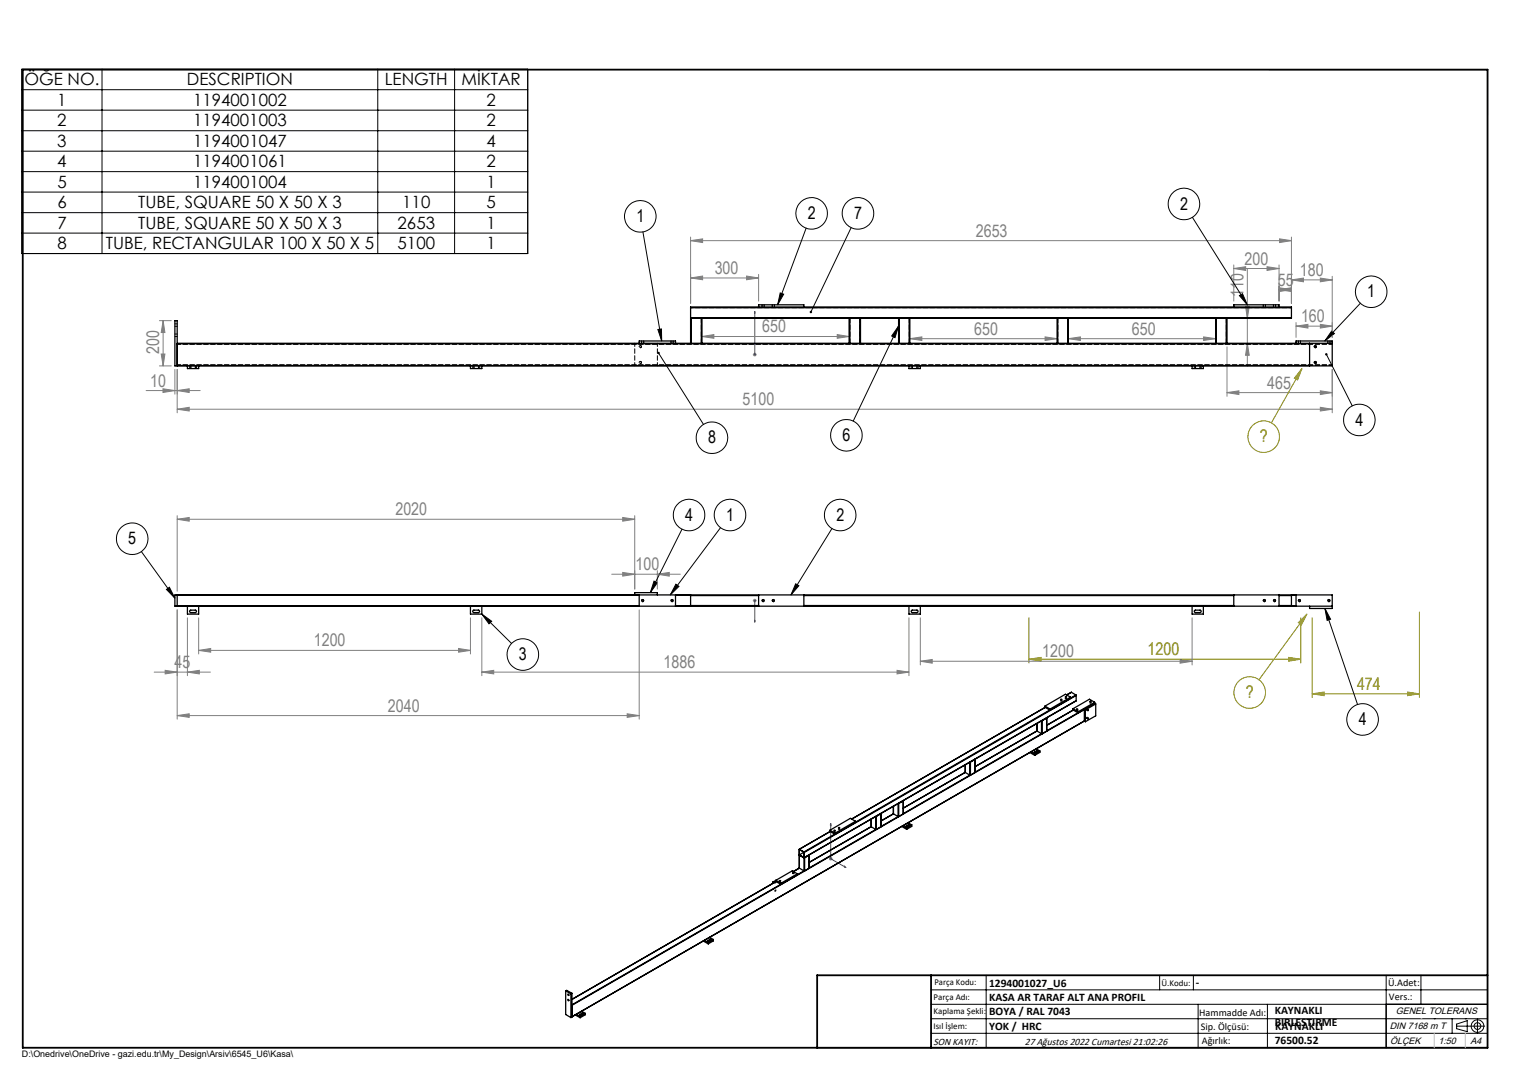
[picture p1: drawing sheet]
<svg xmlns="http://www.w3.org/2000/svg" width="420mm" height="297mm" viewBox="0 0 420 297" stroke-linecap="round" stroke-linejoin="round" font-family="sans-serif">
<g fill="none" stroke="#000" stroke-width=".28">
<path d="M6 19.1h139.6v50.9h-139.6zM28.2 19.1v50.9M104.2 19.1v50.9M125.4 19.1v50.9M350.2 19.2h60.3v12.6M6 24.8h139.6M6 30.4h139.6M6 36.1h139.6M6 41.7h139.6M6 47.4h139.6M6 53h139.6M6 58.7h139.6"/>
<path d="M329 60l15.2 24.1M6 64.3h139.6M177.4 64l5.2 30.1M222.5 63l-7.9 21.1M234.9 62.8l-11.1 23.3M176.4 95.8a.32 .32 0 0 1 .2-.4 .32 .32 0 0 1 .4 .3 .32 .32 0 0 1-.4 .3M177 94.1v.7M177.7 94.1v.7M181.5 90.9l1-.1 .1 3.3zM181.7 97.4l12.4 19.8M185.1 94.1v.7M185.8 94.1v.7"/>
<path d="M210.3 84.1v.6M210.9 84.1v.6M213.1 84.1v.6M213.7 84.1v.6M215.3 80.9l1 .3-1.7 2.9zM248 90l-1 3.2-.9-.5zM248 90l-12.6 26.2M342 81.6l.9-.5 1.3 3zM348.6 84.1v.6M349.2 84.1v.6M351.4 84.1v.6M352 84.1v.6"/>
<path d="M358.3 94.1v.7M358.9 94.1v.7M362.7 95.8a.32 .32 0 0 1 .2-.4 .32 .32 0 0 1 .4 .3 .32 .32 0 0 1-.4 .3M366 97.8l7.2 14.2M366.4 94.1v.7M367 94.1v.7M367.5 91.4l.7 .7-2.6 2zM375.4 83.7l-9.8 10.4M176.4 100.2a.32 .32 0 0 1 .2-.5 .32 .32 0 0 1 .4 .4 .32 .32 0 0 1-.4 .3M362.7 100.2a.32 .32 0 0 1 .2-.5 .32 .32 0 0 1 .4 .4 .32 .32 0 0 1-.4 .3M39 152.3l9.3 12.8M188.2 146l-8.7 17.6"/>
<path d="M198.8 145.7l-13.8 18.5M229.6 145.9l-11.3 18.3M45.9 162.7l.8-.6 1.6 3zM133 169.5l2.7 2-.8 .7zM133 169.5l8.2 8.1M177 165.8a.32 .32 0 0 1 .3-.3 .32 .32 0 0 1 .3 .3 .32 .32 0 0 1-.4 .3M180.5 160.4l.9 .5-1.9 2.7zM185.1 165.8a.31 .31 0 0 1 .3-.3 .31 .31 0 0 1 .4 .3 .31 .31 0 0 1-.4 .3M186.5 161.3l.9 .6-2.4 2.3zM210.3 165.8a.31 .31 0 0 1 .3-.3 .31 .31 0 0 1 .3 .3 .31 .31 0 0 1-.4 .3M213.1 165.8a.31 .31 0 0 1 .3-.3 .31 .31 0 0 1 .3 .3 .31 .31 0 0 1-.4 .3M219.6 161.1l.9 .6-2.2 2.5z"/>
<path d="M348.6 165.8a.31 .31 0 0 1 .3-.3 .31 .31 0 0 1 .3 .3 .31 .31 0 0 1-.4 .3M351.4 165.8a.32 .32 0 0 1 .3-.3 .32 .32 0 0 1 .3 .3 .32 .32 0 0 1-.4 .3M358.3 165.8a.32 .32 0 0 1 .3-.3 .32 .32 0 0 1 .3 .3 .32 .32 0 0 1-.4 .3M365.6 168l1.6 2.9-1 .3zM365.6 168l9 26.4M366.4 165.8a.32 .32 0 0 1 .3-.3 .32 .32 0 0 1 .3 .3 .32 .32 0 0 1-.4 .3M292.7 193.4l.4 .1zM294 192.6l.4 .1-.4 .1zM300.8 193.9l.3 .1-.3 .1zM230.1 229.5l.3-.1 .1 .2zM256.9 273.2h153.6M256.9 277.2h153.6"/>
<path d="M272.1 269.2v20M320 269.2v4M329.3 269.2v4M330.6 277.2v12M349.7 277.2v12M382.5 269.2v20M392.1 269.2v8M256.9 281.2h153.6M256.9 285.2h153.6M395.8 281.2h.1M400.7 281.2v4M402 283.2h7.7"/>
<path d="M402 282.7l2.9-1v3.1l-2.9-.9zM404.4 281.2h.1M407.7 281.3v3.8"/>
<circle cx="176.7" cy="59.7" r="4.4"/>
<circle cx="224" cy="58.9" r="4.4"/>
<circle cx="236.8" cy="58.9" r="4.4"/>
<circle cx="326.7" cy="56.3" r="4.4"/>
<circle cx="378.4" cy="80.5" r="4.4"/>
<circle cx="375.1" cy="115.9" r="4.3"/>
<circle cx="196.5" cy="120.8" r="4.3"/>
<circle cx="233.6" cy="120.2" r="4.3"/>
<circle cx="36.5" cy="148.7" r="4.4"/>
<circle cx="190.2" cy="142.2" r="4.4"/>
<circle cx="201.5" cy="142.2" r="4.4"/>
<circle cx="231.9" cy="142.2" r="4.4"/>
<circle cx="144.3" cy="180.7" r="4.4"/>
<circle cx="297.2" cy="196.1" r=".16"/>
<circle cx="299.9" cy="198.1" r=".19"/>
<circle cx="299.9" cy="195.8" r=".19"/>
<circle cx="376" cy="198.6" r="4.4"/>
<circle cx="231.5" cy="228.8" r=".18"/>
<circle cx="213.9" cy="245.8" r=".17"/>
<circle cx="213.9" cy="243.5" r=".17"/>
<circle cx="215.3" cy="243.2" r=".18"/>
<circle cx="218.9" cy="241.1" r=".18"/>
<circle cx="407.7" cy="283.2" r=".93"/>
<circle cx="407.7" cy="283.2" r="1.74"/>
</g>
<path d="M208.3 97.7v.3zM208.3 86v.6v-.6M208.3 97.9h.1M208.3 86v11.9M208.3 171.7v-.6v.6M208.3 165.6v.3zM208.3 165.8h.1M208.3 165.8v5.9M229.2 227.3l.1 .6-.2-.2zM229.2 227.3v9.7l4.2 2.5M233 239.1l.4 .4-.4-.2z" fill="none" stroke="#00f" stroke-width=".28"/>
<g fill="none" stroke="#808000" stroke-width=".28">
<path d="M359.3 101.7l-8.5 15M359.3 101.7l-1.2 3.2-.9-.5zM284 170.5v12.5M359 170.5v12.5M360.6 169.5l-1.5 3-.8-.6zM360.6 169.5l-13.2 18.1M362.1 170.5v22M391.7 168.9v23.6M284 182l3.3-.5v1zM284 182h75M355.6 181.5l3.4 .5-3.4 .5zM362.1 191.5l3.3-.5v1z"/>
<path d="M362.1 191.5h29.6M388.4 191l3.3 .5-3.3 .5z"/>
<circle cx="348.7" cy="120.5" r="4.4"/>
<circle cx="344.9" cy="191.2" r="4.4"/>
</g>
<g fill="none" stroke="#808080" stroke-width=".28">
<path d="M190.6 66.4l3.3-.5v1.1zM190.6 76.7l3.3-.5v1zM190.6 65.4v18.3M190.6 66.4h165.8M190.6 76.7h18.7M206 76.2l3.3 .5-3.3 .5zM209.3 75.7v7.4M340.5 74.1l3.2-.5v1zM340.5 73.1v10M340.5 74.1h12.5M344.2 74.3v26.8M349.6 73.6l3.4 .5-3.4 .5z"/>
<path d="M353 79.9l3.3-.5v1.1zM353 73.1v10M353 79.9h3.4M353.1 79.4l3.3 .5-3.3 .6zM353.1 65.9l3.3 .5-3.3 .6zM356.4 77.3l3.3-.5v1zM356.4 77.3h11.2M356.4 65.4v18.3M364.3 76.8l3.3 .5-3.3 .5zM367.6 76.3v16.8M44 88.5h3.3M44.5 97.7h1l-.5 3.3z"/>
<path d="M45 88.5l.5 3.3h-1zM45 88.5v12.5M193.7 92.9l3.3-.5v1zM193.7 92.9h40.6M207.8 97.9h1M207.9 97.5l.7 .7M208.3 97.4v1M208.6 97.5l-.7 .7M231 92.4l3.3 .5-3.3 .5zM251.1 93.5l3.3-.5v1zM251.1 93.5h40.6M288.4 93l3.3 .5-3.3 .5z"/>
<path d="M294.8 93.5l3.3-.5v1zM294.8 93.5h40.7M332.1 93l3.4 .5-3.4 .5zM338.6 95.7v13.7M343.7 84.6h1l-.5 3.3zM344.2 94.8l.5 3.3h-1zM357.6 90l3.3-.5v1.1zM357.6 89v4.1M357.6 90h10M364.3 89.5l3.3 .5-3.3 .6zM40.3 107.8h14.9M44 101h3.3"/>
<path d="M45 107.3l3.3 .5-3.3 .5zM48.3 102v6.8M48.9 107.8l3.3-.5v1zM48.9 113l3.3-.6v1zM48.9 102v11.9M48.9 113h318.7M338.6 108.4l3.3-.5v1zM338.6 108.4h29M364.3 107.9l3.3 .5-3.3 .5zM364.3 112.4l3.3 .6-3.3 .4zM367.6 102v11.9M48.9 143.3l3.3-.5v1.1z"/>
<path d="M48.9 142.3v20.9M48.9 143.3h126.3M168.8 158.5h18.9M171.8 158l3.4 .5-3.4 .5zM171.8 142.8l3.4 .5-3.4 .6zM175.2 142.3v20.3M181.4 158.5l3.3-.5v1zM181.4 157.5v5.1M48.9 168.3v30.2M51.7 170.5v16M54.8 179.5l3.3-.5v1zM54.8 170.5v10"/>
<path d="M54.8 179.5h75M126.5 179l3.3 .5-3.3 .5zM129.8 170.5v10M133 170.5v16M176.4 168.3v30.2M207.8 165.8h1M207.9 165.4l.7 .7M208.3 165.3v1M208.6 165.4l-.7 .7M250.8 170.5v16M254 170.5v13M329 170.5v13"/>
<path d="M42.5 185.5h15.6M45.6 185l3.3 .5-3.3 .5zM48.9 197.5l3.3-.5v1zM48.9 197.5h127.5M51.7 185.5l3.3-.5v1zM133 185.5l3.2-.5v1zM133 185.5h117.8M173.1 197l3.3 .5-3.3 .5zM247.5 185l3.3 .5-3.3 .5zM254 182.5l3.2-.5v1.1zM254 182.5h75M325.6 182l3.4 .5-3.4 .6z"/>
<path d="M228.7 237h1M228.9 236.7l.7 .7M229.2 236.5v1M229.6 236.7l-.7 .7"/>
</g>
<path d="M410.5 277.2h-28v12M225.5 289.2h185" fill="none" stroke="#000" stroke-width=".35"/>
<path d="M6.3 19.2h404.2v270h-404.2zM256.9 269.2v20M410.5 269.2h-185v20" fill="none" stroke="#000" stroke-width=".5"/>
<path d="M392.1 281.2h.1M395.8 285.2v4M404.4 285.2v4" fill="none" stroke="#c0c0c0" stroke-width=".28"/>
<g fill="#00f">
<path d="M208.3 97.7v.3zM208.3 86v.6z"/>
<path d="M208.3 171.1v.6zM208.3 165.6v.3zM233 239.1l.4 .4-.4-.2zM229.2 227.3l.1 .6-.2-.2z"/>
</g>
<path d="M284 182l3.3-.5v1zM355.6 181.5l3.4 .5-3.4 .5zM362.1 191.5l3.3-.5v1zM388.4 191l3.3 .5-3.3 .5z" fill="#808000"/>
<g fill="#808080">
<path d="M364.3 76.8l3.3 .5-3.3 .5zM356.4 77.3l3.3-.5v1z"/>
<path d="M231 92.4l3.3 .5-3.3 .5zM193.7 92.9l3.3-.5v1z"/>
<path d="M48.9 107.8l3.3-.5v1zM45 107.3l3.3 .5-3.3 .5zM126.5 179l3.3 .5-3.3 .5zM54.8 179.5l3.3-.5v1zM173.1 197l3.3 .5-3.3 .5zM48.9 197.5l3.3-.5v1zM325.6 182l3.4 .5-3.4 .6zM254 182.5l3.2-.5v1.1zM181.4 158.5l3.3-.5v1zM171.8 158l3.4 .5-3.4 .5z"/>
<path d="M48.9 113l3.3-.6v1zM364.3 112.4l3.3 .6-3.3 .4zM340.5 74.1l3.2-.5v1zM349.6 73.6l3.4 .5-3.4 .5zM357.6 90l3.3-.5v1.1zM364.3 89.5l3.3 .5-3.3 .6zM353 79.9l3.3-.5v1.1zM353.1 79.4l3.3 .5-3.3 .6zM48.9 143.3l3.3-.5v1.1zM171.8 142.8l3.4 .5-3.4 .6zM45.6 185l3.3 .5-3.3 .5zM51.7 185.5l3.3-.5v1zM133 185.5l3.2-.5v1zM247.5 185l3.3 .5-3.3 .5z"/>
<path d="M190.6 66.4l3.3-.5v1.1zM353.1 65.9l3.3 .5-3.3 .6z"/>
<path d="M190.6 76.7l3.3-.5v1zM206 76.2l3.3 .5-3.3 .5z"/>
<path d="M294.8 93.5l3.3-.5v1zM332.1 93l3.4 .5-3.4 .5z"/>
<path d="M288.4 93l3.3 .5-3.3 .5zM251.1 93.5l3.3-.5v1z"/>
<path d="M45 88.5l.5 3.3h-1zM44.5 97.7h1l-.5 3.3z"/>
<path d="M343.7 84.6h1l-.5 3.3zM344.2 94.8l.5 3.3h-1z"/>
<path d="M338.6 108.4l3.3-.5v1zM364.3 107.9l3.3 .5-3.3 .5z"/>
</g>
<path d="M223.6 85.9v.5l.2-.3-.2 .3a.34 .34 0 0 0 .5-.3 .34 .34 0 0 0-.5-.2zM215.3 80.9l1 .3-1.7 2.9zM181.5 97.2a.36 .36 0 0 0 0 .6 .36 .36 0 0 0 .5-.3 .36 .36 0 0 0-.5-.3l.2 .2zM181.5 90.9l1-.1 .1 3.3zM342 81.6l.9-.5 1.3 3zM367.5 91.4l.7 .7-2.6 2zM365.8 97.5a.34 .34 0 0 0 0 .6 .34 .34 0 0 0 .5-.2 .34 .34 0 0 0-.5-.4l.2 .3zM248 90l-1 3.2-.9-.5zM365.6 168l1.6 2.9-1 .3zM180.5 160.4l.9 .5-1.9 2.7zM45.9 162.7l.8-.6 1.6 3zM133 169.5l2.7 2-.8 .7zM186.5 161.3l.9 .6-2.4 2.3zM219.6 161.1l.9 .6-2.2 2.5z" fill="#000"/>
<path d="M359.3 101.7l-1.2 3.2-.9-.5zM358.3 171.9l2.3-2.4-1.5 3z" fill="#808000"/>
<g fill="none" stroke="#000" stroke-width=".35">
<path d="M48.9 94.8h141.9M48.9 94.9h312.5M176.4 94.8v-.7h10v.7M190.6 84.9v-.2h165.8v.2M190.6 87.7v.2M190.6 87.9h.2M190.6 84.9h165.8M190.6 87.7h165.8M190.6 84.9v2.8M190.6 87.9v6.9M190.8 94.8h2.7M190.8 87.9h2.7"/>
<path d="M190.8 87.9v6.9M193.5 94.8h.2M193.5 87.9h.2M193.5 87.9v6.9M193.7 94.8h40.8M193.7 87.9h40.6M193.7 87.9v6.9M209.3 84.7v-.6h12.5v.6M234.3 87.9h.2M234.3 87.9v6.9M234.5 94.8h2.8M234.5 87.9v6.9"/>
<path d="M234.5 87.9h2.8M237.3 94.8h.2M237.3 87.9h.2M237.3 87.9v6.9M237.5 94.8h10.5M237.5 87.9h10.5M237.5 87.9v6.9M248 87.9h.1M248 94.8h.1M248 87.9v6.9M248.1 94.8h2.8M248.1 87.9h2.8"/>
<path d="M248.1 87.9v6.9M250.9 94.8h.2M250.9 87.9h.2M250.9 87.9v6.9M251.1 94.8h40.6M251.1 87.9h40.6M251.1 87.9v6.9M291.7 87.9h.2M291.7 94.8h.2M291.7 87.9v6.9M291.9 94.8h2.7M291.9 87.9h2.7"/>
<path d="M291.9 87.9v6.9M294.6 87.9h.2M294.6 94.8h.2M294.6 87.9v6.9M294.8 94.8h40.7M294.8 87.9h40.7M294.8 87.9v6.9M335.5 94.8h.1M335.5 87.9h.1M335.5 87.9v6.9M335.6 94.8h2.8M335.6 87.9h2.8"/>
<path d="M335.6 87.9v6.9M338.4 94.8h.2M338.4 87.9h.2M338.4 87.9v6.9M338.6 94.8h29M338.6 87.9v6.9M340.5 84.7v-.6h12.5v.6M356.4 87.7v.2h-17.8M356.4 84.9v2.8M357.6 94.8v-.7h10v6.9h-319.3v-12.5h.6v12.5M361.4 94.8v6.2M48.9 100.9h312.5"/>
<path d="M51.7 101v.7h3.1v-.7M129.8 101v.7h3.2v-.7M250.8 101v.7h3.2v-.7M329 101v.7h3.1v-.7M48.9 164.2v3.1M48.9 164.3h127.5M48.9 167.2h127.5M51.7 167.3v2.2h3.1v-2.2M52.4 168.6l.2-.2h1.4l.2 .4-.3 .3h-1.3l-.2-.2zM129.8 167.3v2.2h3.2v-2.2M130.5 168.5l1.6-.1 .3 .3-.4 .4h-1.2l-.3-.3zM175.2 164.2v-.6h6.2v.6"/>
<path d="M176.4 164.2v3.1M186.4 164.2v3.1M186.4 164.3h4.2M186.4 167.2h4.2M190.6 164.2v.2M190.6 167.1v.2M190.6 164.4v2.7M190.6 164.4h18.7M190.6 167.1h18.7M209.3 164.2v3.1M221.8 164.2v3.1M221.8 164.4h118.7"/>
<path d="M221.8 167.1h118.7M250.8 167.3v2.2h3.2v-2.2M251.6 168.4h1.5l.2 .4-.3 .3h-1.2l-.4-.4zM329 167.3v2.2h3.1v-2.2M329.7 168.4h1.5l.3 .4-.3 .3h-1.3l-.3-.3zM340.5 164.2v3.1M353 164.2v3.1M353 164.4h3.4M353 167.1h3.4M356.4 164.2v.2M356.4 167.1v.2M356.4 164.4v2.7"/>
<path d="M356.4 164.3h1.2M356.4 167.2h1.2M357.6 164.2v3.1M361.4 167.3v.7h6.2v-3.8h-319.3v3.1h319.3M286.2 199.7v2.1M287.4 199v3.5M287.4 198.9h.2M287.6 198.9l1.3-.8-.1 3.7M287.6 198.9v3.6M288.4 194.9v.3l1.4 .8M288.4 194.9l1.4 .8M288.4 195.3l-53.4 30.8"/>
<path d="M289.7 196l-59.3 34.3M289.8 195.7v.3M292.7 193l.4 .1zM295.4 192.4l-1.4-.8-5.6 3.3M295.4 192.4l-5.6 3.3M295.4 192.4v.4l-5.6 3.2M295.7 191.1l-1.4 .7M295.7 191.1l1.2 .7M295.7 191.1l-1.3 .7M296.1 195.6v.4l1.4 .8M296.1 195.6l1.4 .9M296.2 196l-7.3 4.2"/>
<path d="M296.9 191.8l.1 .2M296.9 191.8l-1.5 .9M297 193.4v.1M297 193.4l-75.1 43.4M297 192l-75.1 43.3M297 192v1.4M297.5 196.7l-8.7 5.1M297.5 196.5v.3M299.2 199l-141.4 81.7M299.2 195.8l.3 .2M299.2 195.8v3.3l.3 .1M299.2 195.9l-141.4 81.6"/>
<path d="M299.5 196v3.2M300.2 196l.2-.1-.2 .3zM302.1 193.8l-4.6 2.7M302.1 193.8v.4M302.1 194.2l-4.6 2.6M302.1 193.8l-1.5-.8-4.5 2.6M302.1 194.2l.3 .1M302.1 194.2l-2.9 1.6M302.4 194.3l-2.9 1.7M302.4 194.3v3.3l-2.9 1.6M266.4 211.1v2.1M266.4 213.2l1.2 .8"/>
<path d="M267.6 214h.2M267.6 210.4v3.6M267.7 210.4h.1M267.7 214l-18.4 10.6M267.8 210.4v3.6M269 213.2l-1.2 .8M269.1 209.5l-1.3 .9M269.1 213.2h-.1M269.1 211.6l17-9.8zM269.1 209.6l-.1 3.6M284.2 207.7l1.3 .8M284.5 207.5l1 .6"/>
<path d="M285.5 207.6v.1M285.5 208.1v.4M285.9 206.7l1 .6M286 207.3l.4 .1-.7 .4-.2-.2M286 207.3l-.5 .3M286 207.3v.3M286.2 201.8l1.2 .7M286.9 207.3l-1.4 .8M286.9 207.3v.4l-1.4 .8M287.4 202.5h.2M288.8 201.8l-1.2 .7M220.6 239.6h.1"/>
<path d="M220.6 239.6l-1.7 1 1.7-1M220.6 236v3.6M220.6 236l1.3 .8M220.6 239.6l1.3 .8M221.9 235.2v.1M221.9 235.2l-1.4-.8 .1 1.6M221.9 236.8h.1M221.9 235.2l-1.3-.7v1.5M221.9 235.2v1.5l-1.3-.7M221.9 236.8v3.6M221.9 235.2l-1.3 .8M221.9 235.3v1.5"/>
<path d="M222 236.8v3.6M223.3 236l-1.3 .8M223.3 236v3.6M223.3 239.6l-1.3 .8M223.3 236h.1M223.3 239.6h.1M229 229.2l1.4 .8M229 229.2v.3l1.4 .8M229.1 229.5l-8.5 4.9M230.3 230.3l-8.4 4.9M230.4 230v.3M236.1 226.7l-1.4-.8-5.7 3.3"/>
<path d="M236.1 226.7l-5.7 3.3M236.1 226.7v.3M240.4 228.2h.1M240.4 228.2l-17.1 9.9M240.4 226.1v2.1M240.4 228.2l1.3 .7M241.7 228.9h.1M241.7 228.9l-18.4 10.7M241.8 225.4h-.1v3.5M241.8 225.4v3.5M243.1 224.6v3.6M243.1 224.6l-1.3 .8"/>
<path d="M243.1 228.2l-1.3 .7M243.1 228.2h.1M246.5 222.6l.1 2M246.6 224.6l-3.5 2M246.6 224.6l1.2 .8M246.6 222.5v2.1M247.8 225.4h.2M247.8 221.8v3.6M247.9 221.8h.1M247.9 225.4l-4.8 2.7M248 221.8v3.6M248.8 228.1l1.4 .8"/>
<path d="M249.2 227.9l1 .6M249.2 224.6h.1M249.2 224.6l-1.2 .8M249.3 221l-1.3 .8M249.3 223.1l17-9.9zM249.3 221l-.1 3.6M250.1 228v.1M250.2 228.5v.4M250.6 227.1l1 .6M250.7 227.6l.3 .2-.6 .4-.3-.1v-.1M250.7 227.6l-.6 .4M250.7 227.6v.4"/>
<path d="M251.6 227.7l-1.4 .8M251.6 227.7v.4l-1.4 .8M194.1 259.7l1.3 .8M194.4 259.5l1 .6M195.4 259.6v.1M195.8 258.7l1 .6M195.9 259.3l.4 .1-.7 .4-.2-.2M195.9 259.3l-.5 .3M195.9 259.3v.3M196.8 259.3l-1.4 .8M196.8 259.3v.4l-1.4 .8M213.3 243.5l.2 .1"/>
<path d="M213.3 243.5v.3M213.5 243.6v.1M214.1 243.3l1.4 .8M214.1 243v.3M214.1 243l1.4 .8M214.1 243.3l-.6 .3M214.1 243l-.8 .5M215.5 244.1l-57.7 33.3M215.5 243.8v.3M220 241.2v.3l-4.5 2.6M220 241.2l-4.5 2.6M220 241.2l-1.4-.8-4.5 2.6"/>
<path d="M221.9 240.4h.1M221.9 240.4l-1.9 1M156.1 273.5l.3-.1 1.4 .8M156.1 273.5l1.5 .8M156.1 273.5v6.5l1.5 .9M156.7 274.4l.3 .1v.3zM157.6 274.3v6.6M157.8 275.8l56.3-32.5-56.3 32.6M157.8 274.2v6.5l-.2 .2M157.8 274.2l-.2 .1M159.1 280l1 .5M160 280v.2"/>
<path d="M160.5 279.1l1 .6M160.6 279.7h.3l-.7 .5-.2-.2M160.6 279.7l-.6 .3M160.6 279.7v.3M161.5 279.7l-1.4 .8M161.5 279.7v.4l-1.4 .8M195.4 260.1v.4M158.7 280.1l1.4 .8M160.1 280.5v.4"/>
<circle cx="363" cy="95.7" r=".26"/>
<circle cx="363" cy="100.1" r=".26"/>
<circle cx="177.3" cy="165.8" r=".26"/>
<circle cx="185.5" cy="165.8" r=".27"/>
<circle cx="210.6" cy="165.8" r=".27"/>
<circle cx="213.4" cy="165.8" r=".27"/>
<circle cx="348.9" cy="165.8" r=".26"/>
<circle cx="351.7" cy="165.8" r=".26"/>
<circle cx="358.6" cy="165.8" r=".26"/>
<circle cx="366.7" cy="165.8" r=".26"/>
<circle cx="294.2" cy="192.3" r=".15"/>
<circle cx="297.3" cy="195.8" r=".15"/>
<circle cx="300.2" cy="198.3" r=".14"/>
<circle cx="301" cy="193.6" r=".15"/>
<circle cx="230.3" cy="229.3" r=".15"/>
<circle cx="231.5" cy="228.5" r=".15"/>
<circle cx="215.2" cy="243.1" r=".13"/>
<circle cx="218.9" cy="241" r=".13"/>
<circle cx="156.8" cy="276" r=".19"/>
</g>
<path d="M48.9 95h318.8M48.9 94.9h318.8M48.9 100.7h318.8M48.9 100.9h318.8" fill="none" stroke="#000" stroke-width=".28" stroke-dasharray="1.3 .6" stroke-dashoffset=".3"/>
<g fill="none" stroke="#000" stroke-width=".28" stroke-dasharray="1.3 .6" stroke-dashoffset=".4">
<path d="M175.2 94.7v6.3M361.4 94.9h6.3M52.3 101v.7M52.7 101.7v-.7M53.9 101.7v-.7M54.2 101.7v-.7M130.5 101v.7M130.8 101.7v-.7M132 101.7v-.7M132.4 101.7v-.7M181.4 101v-6.3M251.5 101v.7"/>
<path d="M251.8 101.7v-.7M253 101.7v-.7M253.4 101.7v-.7M329.6 101v.7M329.9 101.7v-.7M331.2 101.7v-.7M331.5 101.7v-.7M361.4 100.9h6.3"/>
</g>
<path d="M190.8 87.9v6.8M193.5 87.9v6.8M234.5 87.9v6.8M237.3 87.9v6.8M248.2 87.9v6.8M250.9 87.9v6.8M291.9 87.9v6.8M294.7 87.9v6.8M335.7 87.9v6.8M338.4 87.9v6.8" fill="none" stroke="#000" stroke-width=".28" stroke-dasharray="1.3 .6" stroke-dashoffset=".1"/>
<path d="M190.6 87.7h165.8M190.6 84.9h165.8" fill="none" stroke="#000" stroke-width=".28" stroke-dasharray="1.3 .6" stroke-dashoffset=".6"/>
<path d="M177 95.7a.27 .27 0 0 0-.4-.3 .27 .27 0 0 0-.1 .5 .27 .27 0 0 0 .5-.2M177 100a.27 .27 0 0 0-.4-.2 .27 .27 0 0 0-.1 .4 .27 .27 0 0 0 .5-.1v-.1" fill="none" stroke="#000" stroke-width=".28" stroke-dasharray="1.3 .6" stroke-dashoffset=".8"/>
<g fill="none" stroke="#000" stroke-width=".28" stroke-dasharray="1.3 .6">
<path d="M48.3 92.9h.6M48.3 90.1h.6M48.9 92.2h-.6M48.9 89.4h-.6M177.1 94.1v.6M177.6 94.7v-.6M185.2 94.1v.6M185.7 94.7v-.6M210.3 84.1v.6M210.9 84.7v-.6M213.1 84.1v.6M213.7 84.7v-.6"/>
<path d="M348.6 84.1v.6M349.2 84.7v-.6M351.5 84.1v.6M352 84.7v-.6M358.3 94.1v.6M358.9 94.7v-.6M366.5 94.1v.6M367 94.7v-.6"/>
</g>
<g font-size="4.8">
<text x="325.6" y="57.8">2</text>
<text x="175.6" y="61.3">1</text>
<text x="222.9" y="60.4">2</text>
<text x="235.7" y="60.4">7</text>
<text x="377.3" y="82.1">1</text>
<text x="374" y="117.5">4</text>
<text x="195.4" y="122.4">8</text>
<text x="232.5" y="121.7">6</text>
<text x="189.1" y="143.7">4</text>
<text x="200.4" y="143.7">1</text>
<text x="230.8" y="143.7">2</text>
<text x="35.4" y="150.3">5</text>
<text x="143.2" y="182.2">3</text>
<text x="374.9" y="200.1">4</text>
</g>
<g font-size="4.8" fill="#808080">
<text x="269.3" y="65.3">2653</text>
<text x="197.2" y="75.6">300</text>
<text x="343.4" y="73">200</text>
<text x="358.7" y="76.2">180</text>
<text x="343.2" y="81.9" transform="rotate(-90 343.2 81.9)">110</text>
<text x="352.6" y="78.8">55</text>
<text x="359" y="88.9">160</text>
<text x="210.3" y="91.8">650</text>
<text x="268.8" y="92.4">650</text>
<text x="312.4" y="92.4">650</text>
<text x="43.9" y="97.6" transform="rotate(-90 43.9 97.6)">200</text>
<text x="41.5" y="106.7">10</text>
<text x="349.7" y="107.3">465</text>
<text x="204.9" y="111.8">5100</text>
<text x="109.1" y="142.2">2020</text>
<text x="175.4" y="157.4">100</text>
<text x="86.6" y="178.4">1200</text>
<text x="48.1" y="184.4">45</text>
<text x="183.1" y="184.4">1886</text>
<text x="287.6" y="181.4">1200</text>
<text x="107.1" y="196.4">2040</text>
</g>
<g font-size="4.8" fill="#808000">
<text x="347.6" y="122.1">?</text>
<text x="316.7" y="180.9">1200</text>
<text x="374.5" y="190.4">474</text>
<text x="343.8" y="192.7">?</text>
</g>
<g font-size="4.7">
<text x="6.7" y="23.6">ÖĞE NO.</text>
<text x="51.6" y="23.6">DESCRIPTION</text>
<text x="106.2" y="23.6">LENGTH</text>
<text x="127.4" y="23.6">MİKTAR</text>
<text x="15.8" y="29.3">1</text>
<text x="53.3" y="29.3">1194001002</text>
<text x="134.3" y="29.3">2</text>
<text x="15.8" y="34.9">2</text>
<text x="53.3" y="34.9">1194001003</text>
<text x="134.3" y="34.9">2</text>
<text x="15.8" y="40.6">3</text>
<text x="53.3" y="40.6">1194001047</text>
<text x="134.3" y="40.6">4</text>
<text x="15.8" y="46.2">4</text>
<text x="53.3" y="46.2">1194001061</text>
<text x="134.3" y="46.2">2</text>
<text x="15.8" y="51.9">5</text>
<text x="53.3" y="51.9">1194001004</text>
<text x="134.3" y="51.9">1</text>
<text x="15.8" y="57.5">6</text>
<text x="38.2" y="57.5">TUBE, SQUARE 50 X 50 X 3</text>
<text x="111" y="57.5">110</text>
<text x="134.3" y="57.5">5</text>
<text x="15.8" y="63.2">7</text>
<text x="38.2" y="63.2">TUBE, SQUARE 50 X 50 X 3</text>
<text x="109.7" y="63.2">2653</text>
<text x="134.3" y="63.2">1</text>
<text x="15.8" y="68.8">8</text>
<text x="29.2" y="68.8">TUBE, RECTANGULAR 100 X 50 X 5</text>
<text x="109.7" y="68.8">5100</text>
<text x="134.3" y="68.8">1</text>
</g>
<g font-size="3.2">
<text x="272.9" y="272.3">1294001027_U6</text>
<text x="330" y="272.2">-</text>
<text x="272.9" y="280.3">BOYA / RAL 7043</text>
<text x="272.9" y="276.3">KASA AR TARAF ALT ANA PROFIL</text>
<text x="351.8" y="280">KAYNAKLI</text>
<text x="272.9" y="284.4">YOK / HRC</text>
<text x="351.8" y="283.2">BIRLESTIRME</text>
<text x="351.9" y="284.3">KAYNAKLI</text>
<text x="351.8" y="288.3">76500.52</text>
</g>
<g font-size="2.8">
<text x="383" y="272.2">Ü.Adet:</text>
<text x="330.9" y="280.3">Hammadde Adı:</text>
<text x="383.3" y="276">Vers.:</text>
<text x="331.4" y="284.3">Sip. Ölçüsü:</text>
<text x="257.6" y="288.3">SON KAYIT:</text>
<text x="282.8" y="288.3">27 Ağustos 2022 Cumartesi 21:02:26</text>
<text x="331.6" y="288.3">Ağırlık:</text>
</g>
<g font-size="2.6">
<text x="385.2" y="279.9">GENEL TOLERANS</text>
<text x="383.5" y="284">DIN 7168 m T</text>
<text x="383.6" y="288.1">ÖLÇEK</text>
<text x="396.9" y="288.1">1:50</text>
<text x="405.8" y="288.1">A4</text>
</g>
<g font-size="2.5">
<text x="257.9" y="272">Parça Kodu:</text>
<text x="320.5" y="272">Ü.Kodu:</text>
<text x="257.6" y="280">Kaplama Şekli:</text>
<text x="257.6" y="276">Parça Adı:</text>
<text x="257.6" y="284.1">Isıl İşlem:</text>
<text x="6.1" y="291.6">D:\Onedrive\OneDrive - gazi.edu.tr\My_Design\Arsiv\6545_U6\Kasa\</text>
</g>
</svg>
